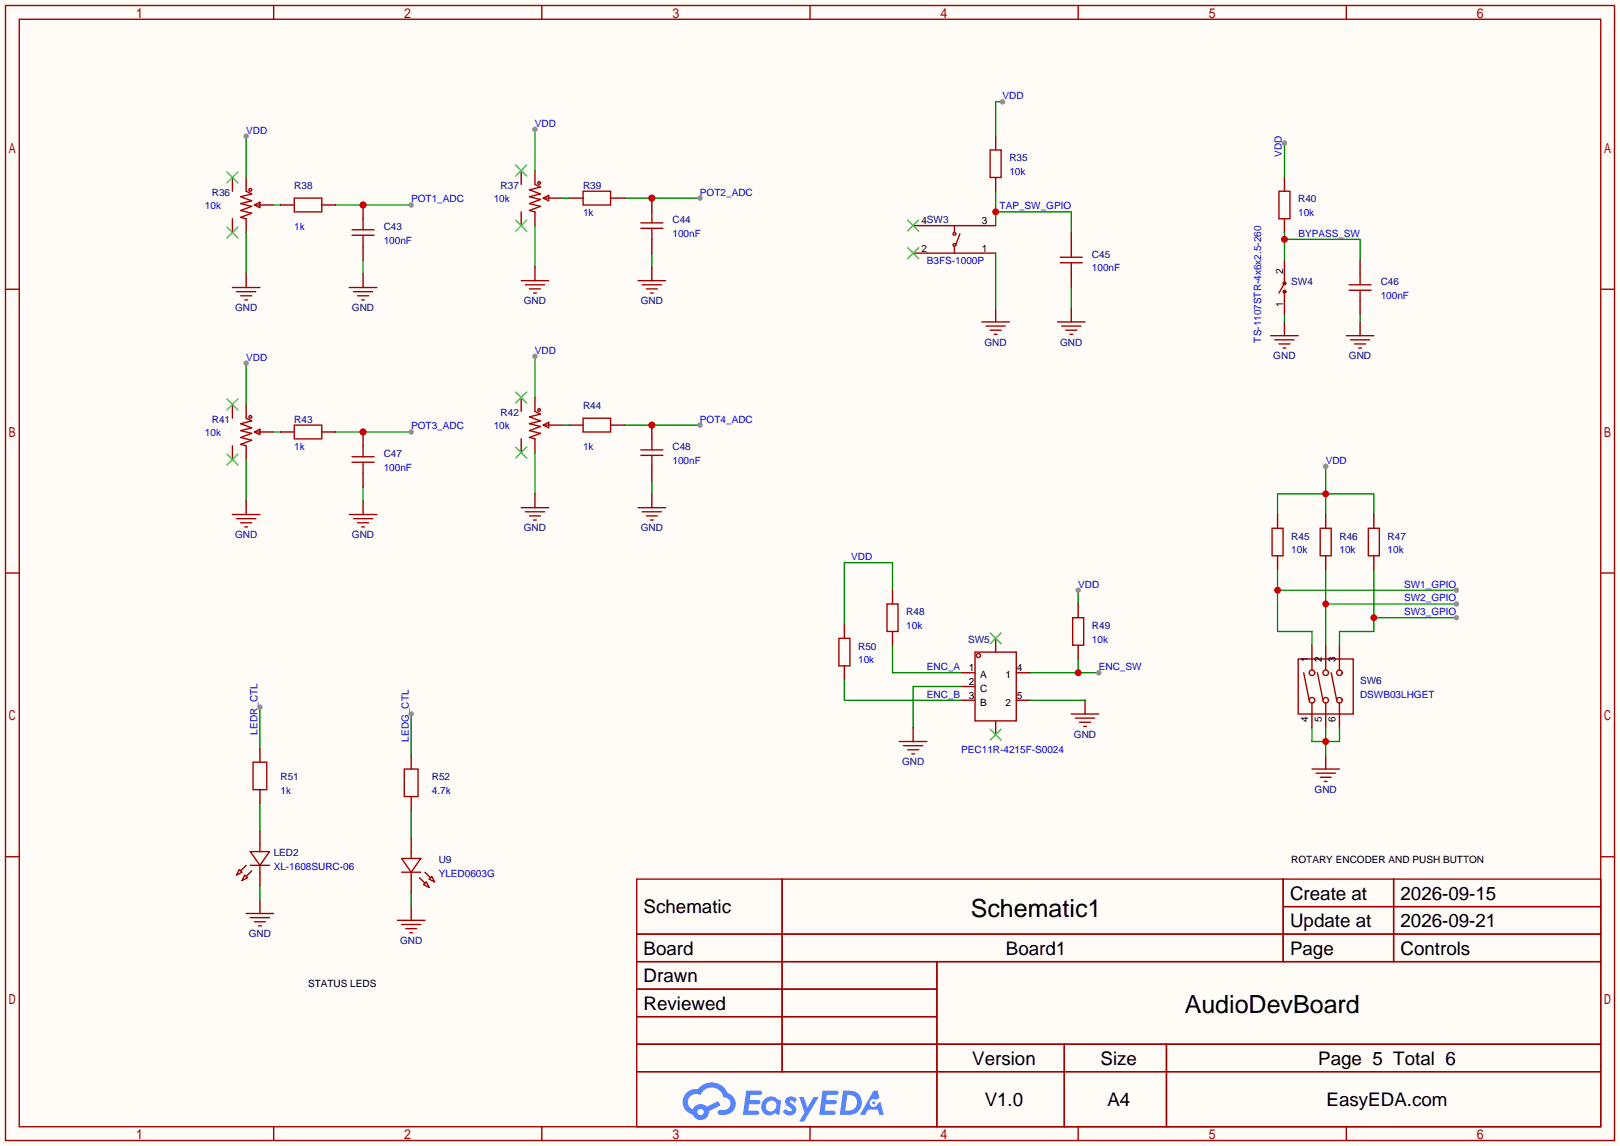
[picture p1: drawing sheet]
<svg xmlns="http://www.w3.org/2000/svg" width="299mm" height="212mm" viewBox="0 0 299 212" stroke-linecap="round" stroke-linejoin="round" font-family="sans-serif">
<path d="M0 0h299.2v211.6h-299.2z" fill="#fffcf7"/>
<g fill="none" stroke="#a10000" stroke-width=".25">
<path d="M1 1h297.2v209.6h-297.2zM3.6 3.6h292.1v204.4h-292.1zM50.5 1v2.6M100.1 1v2.6M149.6 1v2.6M199.1 1v2.6M248.7 1v2.6M1 53.4h2.6M295.7 53.4h2.5M1 105.8h2.6M295.7 105.8h2.5M1 158.2h2.6"/>
<path d="M295.7 158.2h2.5M117.6 162.3h178.1v45.7h-178.1zM117.6 172.5h178.1M117.6 177.5h178.1M144.5 162.3v35.6M173 177.5v30.5M237 162.3v15.2M237 167.4h58.7M257.4 162.3v15.2M117.6 182.6h55.4M117.6 192.8h178.1M117.6 187.7h55.4"/>
<path d="M117.6 197.9h178.1M196.6 192.8v15.2M215.4 192.8v15.2M50.5 208v2.6M100.1 208v2.6M149.6 208v2.6M199.1 208v2.6M248.7 208v2.6"/>
</g>
<g fill="#5487ff">
<path d="M145.3 202.7a1.3 1.3 0 0 1 1.9 .3l-.4 .6a.54 .54 0 0 0-.9-.2l.1 .2a1.58 1.58 0 0 1 1 1.5 1.43 1.43 0 0 1-2.4 .2l.5-.6a.64 .64 0 0 0 .5 .5 .64 .64 0 0 0 .7-.3l-.2-.2a1.6 1.6 0 0 1-1.1-1.6z"/>
<path d="M147.6 202.5h.9l.6 2 1.2-2h.9l-2.7 4.6h-.9l1-1.7z"/>
<path d="M137.8 201.4h1.7a1.31 1.31 0 0 1 1.2 .2 .4 .4 0 0 1-.3 .5l-1.8 .1-.1 .9h1.6a.4 .4 0 0 1 .4 .4 .4 .4 0 0 1-.5 .4h-1.6l-.2 1.2h.8a1.23 1.23 0 0 1 1.2 .2 .39 .39 0 0 1-.4 .5h-2.6z"/>
<path d="M151.9 201.4h1.7a1.32 1.32 0 0 1 1.2 .2 .39 .39 0 0 1-.3 .5l-1.8 .1-.1 .9h1.6a.4 .4 0 0 1 .4 .4 .4 .4 0 0 1-.4 .4h-1.7l-.2 1.2h.8a1.23 1.23 0 0 1 1.2 .1 .39 .39 0 0 1-.4 .6h-2.6z"/>
<path d="M161.3 201.4h.8l.3 1.3-.6 .4a.75 .75 0 0 0-1.1 .3 .75 .75 0 0 0 .5 1 .75 .75 0 0 0 .9-.7l.5-.2 .6 2.3h-.8l-.3-.9h-1.8l-.5 .9h-1z"/>
<path d="M155.7 201.4l-.6 4.4h1.5a2.27 2.27 0 0 0 2.6-2.2 2.27 2.27 0 0 0-2.7-2.2zM156.5 202.1a1.5 1.5 0 0 1 1.8 1.6 1.5 1.5 0 0 1-1.9 1.4h-.3z"/>
<path d="M141.2 203a1.62 1.62 0 0 0-.4 2.1 1.62 1.62 0 0 0 2 .6l.4-.2 .3 .3h.4l.3-2.4-.1-.3-.5-.1a1.58 1.58 0 0 0-2.4 0zM141.8 203.5a.99 .99 0 0 1 1.6 .3 .99 .99 0 0 1-.9 1.4 .94 .94 0 0 1-1-.6 .94 .94 0 0 1 .3-1.1z"/>
<path d="M126.8 201.8a2.37 2.37 0 0 0 1.1 4 1.54 1.54 0 0 0 1.8 1 1.54 1.54 0 0 0 1.2-1.6l2.2-1.1-.5-.8-2 1a1.57 1.57 0 0 0-2.7 .5 1.5 1.5 0 0 1-.7-2.1 1.5 1.5 0 0 1 2.2-.5 2.23 2.23 0 0 1 2.3-1.4 2.23 2.23 0 0 1 2 1.8 1.16 1.16 0 0 1 1.2 1.1 1.16 1.16 0 0 1-1.1 1.2h-.7a.47 .47 0 0 0-.5 .4 .47 .47 0 0 0 .4 .5 2.23 2.23 0 0 0 2.3-.6 2.23 2.23 0 0 0 .4-2.3 2.16 2.16 0 0 0-1.3-1.1 3.2 3.2 0 0 0-5.5-.7l-1.1 .1zM128.8 205.3a.6 .6 0 0 1 1.2 0 .6 .6 0 0 1-1.2 0z"/>
<circle cx="161.4" cy="203.6" r=".28"/>
</g>
<g fill="none" stroke="#870000" stroke-width=".25">
<path d="M42.9 32.8v2.5M45.5 32.8v2.5M48 37.8h2.5M96.3 31.5v2.5M96.3 39.1v2.6M98.8 31.5v2.5M98.8 39.1v2.6M101.3 36.6h2.6M42.9 40.4v2.5M45.5 40.4v2.5M42.9 74.7v2.5M45.5 74.7v2.5"/>
<path d="M48 79.8h2.5M96.3 73.4v2.5M98.8 73.4v2.5M101.3 78.5h2.6M42.9 82.3v2.5M45.5 82.3v2.5M96.3 81v2.6M98.8 81v2.6"/>
</g>
<g fill="none" stroke="#3c3" stroke-width=".25">
<path d="M41.9 31.8l2 2M43.9 31.8l-2 2M95.2 30.5l2.1 2M97.3 30.5l-2.1 2M41.9 41.9l2 2M43.9 41.9l-2 2M95.2 40.6l2.1 2.1M97.3 40.6l-2.1 2.1M41.9 73.7l2 2M43.9 73.7l-2 2M95.2 72.4l2.1 2M97.3 72.4l-2.1 2"/>
<path d="M41.9 83.8l2 2.1M43.9 83.8l-2 2.1M95.2 82.5l2.1 2.1M97.3 82.5l-2.1 2.1"/>
</g>
<g fill="none" stroke="#a10000" stroke-width=".25">
<path d="M45.5 35.3l1 .5-2.1 .5 2.1 .8-2.1 .5 2.1 .5-2.1 .8 2.1 .5-2.1 .7 1.1 .3M47 37.8l1-.5v1.1zM47 37.8h1M98.8 34l1 .5-2 .6 2 .7-2 .5 2 .5-2 .8 2 .5-2 .8 1 .2M100.3 36.6l1-.5v1zM100.3 36.6h1M45.5 77.2l1 .5-2.1 .5 2.1 .8-2.1 .5 2.1 .5-2.1 .8 2.1 .5-2.1 .7 1.1 .3M47 79.8l1-.6v1.1zM47 79.8h1M98.8 75.9l1 .6-2 .5 2 .7-2 .5 2 .5-2 .8 2 .5-2 .8 1 .2M100.3 78.5l1-.5v1zM100.3 78.5h1"/>
<circle cx="46.2" cy="35.1" r=".25"/>
<circle cx="99.6" cy="33.8" r=".25"/>
<circle cx="46.2" cy="77" r=".25"/>
<circle cx="99.6" cy="75.7" r=".25"/>
</g>
<path d="M50.5 37.8h1.3M103.9 36.6h1.3M50.5 79.8h1.3M98.8 65.8v7.6M103.9 78.5h1.3" fill="none" stroke="#008700" stroke-width=".25"/>
<circle cx="98.8" cy="65.8" r=".51" fill="#999"/>
<path d="M45.5 67.1v7.6" fill="none" stroke="#008700" stroke-width=".25"/>
<circle cx="45.5" cy="67.1" r=".51" fill="#999"/>
<path d="M45.5 25.1v7.7" fill="none" stroke="#008700" stroke-width=".25"/>
<circle cx="45.5" cy="25.1" r=".51" fill="#999"/>
<path d="M98.8 23.9v7.6" fill="none" stroke="#008700" stroke-width=".25"/>
<circle cx="98.8" cy="23.9" r=".51" fill="#999"/>
<path d="M45.5 42.9v7.6M67.1 48v2.5M98.8 41.7v7.6M120.4 46.7v2.6M62 79.8h13.9M45.5 84.8v7.7M67.1 89.9v2.6M98.8 83.6v7.6M120.4 88.6v2.6" fill="none" stroke="#008700" stroke-width=".25"/>
<g fill="none" stroke="#870000" stroke-width=".25">
<path d="M45.5 50.5v2.6M67.1 50.5v2.6M98.8 49.3v2.5M120.4 49.3v2.5M183.9 56.9v2.5M197.9 56.9v2.5M237.2 59.4v2.6M251.2 59.4v2.6M45.5 92.5v2.5M67.1 92.5v2.5M98.8 91.2v2.5M120.4 91.2v2.5"/>
<path d="M244.9 139.4v2.6"/>
</g>
<g fill="none" stroke="#a10000" stroke-width=".25">
<path d="M42.9 53.1h5.1M43.7 53.8h3.5M44.4 54.6h2.1M45.2 55.4h.5M64.5 53.1h5.1M65.3 53.8h3.5M66 54.6h2.1M66.8 55.4h.5M96.3 51.8h5M97 52.6h3.6M97.8 53.3h2M98.6 54.1h.5"/>
<path d="M117.9 51.8h5M118.6 52.6h3.6M119.4 53.3h2M120.1 54.1h.5M181.4 59.4h5M195.3 59.4h5.1M182.1 60.2h3.6M182.9 61h2M183.6 61.7h.5M196.1 60.2h3.5M196.8 61h2.1M197.6 61.7h.5"/>
<path d="M234.7 62h5.1M235.5 62.7h3.5M236.2 63.5h2.1M237 64.3h.5M248.7 62h5M249.4 62.7h3.6M250.2 63.5h2M251 64.3h.5M42.9 95h5.1M43.7 95.8h3.5M44.4 96.5h2.1M45.2 97.3h.5"/>
<path d="M64.5 95h5.1M65.3 95.8h3.5M66 96.5h2.1M66.8 97.3h.5M96.3 93.7h5M97 94.5h3.6M97.8 95.2h2M98.6 96h.5M117.9 93.7h5M118.6 94.5h3.6M119.4 95.2h2M120.1 96h.5"/>
<path d="M242.3 142h5.1M243.1 142.7h3.5M243.8 143.5h2.1M244.6 144.3h.5"/>
</g>
<circle cx="67.1" cy="79.8" r=".63" fill="#c00"/>
<circle cx="75.9" cy="79.8" r=".51" fill="#999"/>
<path d="M62 37.8h13.9" fill="none" stroke="#008700" stroke-width=".25"/>
<circle cx="67.1" cy="37.8" r=".63" fill="#c00"/>
<circle cx="75.9" cy="37.8" r=".51" fill="#999"/>
<path d="M115.3 36.6h14" fill="none" stroke="#008700" stroke-width=".25"/>
<circle cx="120.4" cy="36.6" r=".63" fill="#c00"/>
<circle cx="129.3" cy="36.6" r=".51" fill="#999"/>
<path d="M115.3 78.5h14" fill="none" stroke="#008700" stroke-width=".25"/>
<circle cx="120.4" cy="78.5" r=".63" fill="#c00"/>
<circle cx="129.3" cy="78.5" r=".51" fill="#999"/>
<g fill="none" stroke="#a10000" stroke-width=".25">
<path d="M166.1 136.9h5.1M166.9 137.7h3.5M167.6 138.4h2.1M168.4 139.2h.5M180.1 120.4h7.6v12.7h-7.6zM197.9 131.8h5M198.6 132.6h3.6M199.4 133.4h2M200.2 134.1h.5"/>
<circle cx="180.7" cy="121" r=".38"/>
</g>
<path d="M183.9 117.9v2.5M168.7 134.4v2.5M177.5 124.2h2.6M177.5 126.7h2.6M177.5 129.3h2.6M183.9 133.1v2.5M187.7 124.2h2.5M187.7 129.3h2.5M200.4 129.3v2.5" fill="none" stroke="#870000" stroke-width=".25"/>
<path d="M182.9 116.8l2 2.1M184.9 116.8l-2 2.1M182.9 134.6l2 2.1M184.9 134.6l-2 2.1" fill="none" stroke="#3c3" stroke-width=".25"/>
<path d="M164.8 109v-5.1h-8.8v11.4M164.8 119.1v5.1h12.7M199.1 109v2.5M156 125.5v3.8h21.5M177.5 126.7h-8.8v7.7M190.2 129.3h10.2" fill="none" stroke="#008700" stroke-width=".25"/>
<circle cx="199.1" cy="109" r=".51" fill="#999"/>
<path d="M190.2 124.2h12.7M199.1 121.7v2.5" fill="none" stroke="#008700" stroke-width=".25"/>
<circle cx="199.1" cy="124.2" r=".63" fill="#c00"/>
<circle cx="202.9" cy="124.2" r=".51" fill="#999"/>
<g fill="none" stroke="#a10000" stroke-width=".25">
<path d="M45.5 159.8l-1.1 1M46.2 157.2h3.6l-1.8 2.6zM46.2 159.8h3.6M48 156v1.2M48 159.8v1.2M74.2 158.5h3.5l-1.8 2.5zM75.9 157.2v1.3M44.2 160.5l.5 .5-1 .5zM45.2 161.5l.5 .6-1 .5zM46.5 160.8l-1 1M74.2 161h3.5M75.9 161v1.3"/>
<path d="M77.5 162.1l1 1M78.5 161l1 1.1M78.7 162.8l.5 1-1-.5zM79.2 162.3l.6-.5 .5 1z"/>
</g>
<path d="M48 153.4v2.6M75.9 154.7v2.5M48 161v2.6M75.9 162.3v2.5" fill="none" stroke="#870000" stroke-width=".25"/>
<path d="M48 130.6v7.6M48 148.3v5.1M75.9 149.6v5.1" fill="none" stroke="#008700" stroke-width=".25"/>
<circle cx="48" cy="130.6" r=".51" fill="#999"/>
<path d="M75.9 131.8v7.6" fill="none" stroke="#008700" stroke-width=".25"/>
<circle cx="75.9" cy="131.8" r=".51" fill="#999"/>
<g fill="none" stroke="#870000" stroke-width=".25">
<path d="M51.8 37.8h2.6M59.4 37.8h2.6M105.2 36.6h2.5M112.8 36.6h2.5M197.9 42.9v2.6M197.9 50.5v2.6M251.2 48v2.5M251.2 55.6v2.6M51.8 79.8h2.6M59.4 79.8h2.6M105.2 78.5h2.5M112.8 78.5h2.5"/>
<path d="M120.4 78.5v2.5M120.4 86.1v2.5M156 115.3v2.6M164.8 109v2.5M164.8 116.6v2.5M199.1 111.5v2.5M199.1 119.1v2.6M48 138.2v2.5M75.9 139.4v2.6M156 122.9v2.6M48 145.8v2.5M75.9 147.1v2.5"/>
<path d="M48 166.1v2.6M75.9 167.4v2.5"/>
</g>
<g fill="none" stroke="#a10000" stroke-width=".25">
<path d="M54.4 36.6h5v2.5h-5zM107.7 35.3h5.1v2.5h-5.1zM195.8 48.5h4.1M195.8 47.5h4.1M197.9 45.5v2M197.9 48.5v2M249.2 53.6h4M249.2 52.6h4M251.2 50.5v2.1M251.2 53.6v2M54.4 78.5h5v2.5h-5zM107.7 77.2h5.1v2.6h-5.1z"/>
<path d="M118.4 84.1h4M118.4 83.1h4M120.4 81v2.1M154.9 117.9h2.1v5h-2.1zM163.8 111.5h2.1v5.1h-2.1zM198.1 114h2.1v5.1h-2.1zM46.7 140.7h2.6v5.1h-2.6zM74.7 142h2.5v5.1h-2.5zM45.5 168.7h5M46.2 169.4h3.6M47 170.2h2M47.8 170.9h.5"/>
<path d="M73.4 169.9h5.1M74.2 170.7h3.5M74.9 171.5h2.1M75.7 172.2h.5"/>
</g>
<path d="M48 163.6v2.5M75.9 164.8v2.6" fill="none" stroke="#008700" stroke-width=".25"/>
<circle cx="120.4" cy="78.5" r=".63" fill="#c00"/>
<path d="M65 85.3h4.1M65 84.3h4.1M67.1 82.3v2M120.4 84.1v2" fill="none" stroke="#a10000" stroke-width=".25"/>
<path d="M67.1 79.8v2.5M67.1 87.4v2.5" fill="none" stroke="#870000" stroke-width=".25"/>
<circle cx="67.1" cy="79.8" r=".63" fill="#c00"/>
<path d="M65 43.4h4.1M65 42.4h4.1M67.1 40.4v2M67.1 85.3v2.1" fill="none" stroke="#a10000" stroke-width=".25"/>
<path d="M67.1 37.8v2.6M67.1 45.5v2.5" fill="none" stroke="#870000" stroke-width=".25"/>
<circle cx="67.1" cy="37.8" r=".63" fill="#c00"/>
<path d="M120.4 39.1v2M67.1 43.4v2.1M118.4 42.2h4M118.4 41.1h4" fill="none" stroke="#a10000" stroke-width=".25"/>
<path d="M120.4 36.6v2.5M120.4 44.2v2.5" fill="none" stroke="#870000" stroke-width=".25"/>
<circle cx="120.4" cy="36.6" r=".63" fill="#c00"/>
<g fill="none" stroke="#a10000" stroke-width=".25">
<path d="M120.4 42.2v2M171.2 46.7h10.2M171.2 41.7h10.2M176.3 41.7v1.2M176.3 45.5v1.2M177.3 43.2l-.8 2"/>
<circle cx="176.3" cy="45.2" r=".25"/>
<circle cx="176.3" cy="43.2" r=".25"/>
</g>
<path d="M168.7 46.7h2.5M168.7 41.7h2.5M181.4 46.7h2.5M181.4 41.7h2.5" fill="none" stroke="#870000" stroke-width=".25"/>
<path d="M167.6 45.7l2.1 2.1M167.6 40.6l2.1 2.1M169.7 45.7l-2.1 2.1M169.7 40.6l-2.1 2.1" fill="none" stroke="#3c3" stroke-width=".25"/>
<path d="M185.2 18.8h-1.3v6.3" fill="none" stroke="#008700" stroke-width=".25"/>
<circle cx="185.2" cy="18.8" r=".51" fill="#999"/>
<path d="M183.9 35.3v6.4M183.9 39.1h14v3.8" fill="none" stroke="#008700" stroke-width=".25"/>
<circle cx="183.9" cy="39.1" r=".63" fill="#c00"/>
<g fill="none" stroke="#a10000" stroke-width=".25">
<path d="M182.9 27.7h2v5.1h-2zM237.2 50.5v1.8l-1 1.8M237.2 53.8v1.8M239.8 121.7h10.1v10.1h-10.1zM240.8 124.2l1 5.1M242.3 121.7v2M242.3 129.8v2M243.3 124.2l1 5.1M244.9 121.7v2M244.9 129.8v2M245.9 124.2l1 5.1M247.4 121.7v2"/>
<path d="M247.4 129.8v2"/>
<circle cx="237.2" cy="53.8" r=".25"/>
<circle cx="237.2" cy="52.3" r=".25"/>
<circle cx="242.3" cy="129.3" r=".51"/>
<circle cx="242.3" cy="124.2" r=".51"/>
<circle cx="244.9" cy="129.3" r=".51"/>
<circle cx="244.9" cy="124.2" r=".51"/>
<circle cx="247.4" cy="129.3" r=".51"/>
<circle cx="247.4" cy="124.2" r=".51"/>
</g>
<path d="M183.9 25.1v2.6M183.9 32.8v2.5M237.2 48v2.5M237.2 55.6v2.6M242.3 119.1v2.6M244.9 119.1v2.6M247.4 119.1v2.6M242.3 131.8v2.6M244.9 131.8v2.6M247.4 131.8v2.6" fill="none" stroke="#870000" stroke-width=".25"/>
<path d="M183.9 46.7v10.2M197.9 53.1v3.8M236 105.2v11.4h6.3v2.5M236 109h33" fill="none" stroke="#008700" stroke-width=".25"/>
<circle cx="236" cy="109" r=".63" fill="#c00"/>
<circle cx="269" cy="109" r=".51" fill="#999"/>
<path d="M253.7 105.2v11.4h-6.3v2.5M253.7 114h15.3" fill="none" stroke="#008700" stroke-width=".25"/>
<circle cx="253.7" cy="114" r=".63" fill="#c00"/>
<circle cx="269" cy="114" r=".51" fill="#999"/>
<path d="M236 95v-3.8h17.7v3.8M244.9 86.1v8.9" fill="none" stroke="#008700" stroke-width=".25"/>
<circle cx="244.9" cy="91.2" r=".63" fill="#c00"/>
<circle cx="244.9" cy="86.1" r=".51" fill="#999"/>
<path d="M244.9 105.2v13.9M244.9 111.5h24.1" fill="none" stroke="#008700" stroke-width=".25"/>
<circle cx="244.9" cy="111.5" r=".63" fill="#c00"/>
<circle cx="269" cy="111.5" r=".51" fill="#999"/>
<path d="M242.3 134.4v2.5h5.1v-2.5M244.9 134.4v5" fill="none" stroke="#008700" stroke-width=".25"/>
<circle cx="244.9" cy="136.9" r=".63" fill="#c00"/>
<path d="M236.2 35.3h2.1v5.1h-2.1zM234.9 97.5h2.1v5.1h-2.1zM243.8 97.5h2.1v5.1h-2.1zM252.7 97.5h2.1v5.1h-2.1z" fill="none" stroke="#a10000" stroke-width=".25"/>
<path d="M237.2 32.8v2.5M237.2 40.4v2.5M236 95v2.5M244.9 95v2.5M253.7 95v2.5M236 102.6v2.6M244.9 102.6v2.6M253.7 102.6v2.6" fill="none" stroke="#870000" stroke-width=".25"/>
<path d="M237.2 26.4v6.4" fill="none" stroke="#008700" stroke-width=".25"/>
<circle cx="237.2" cy="26.4" r=".51" fill="#999"/>
<path d="M237.2 42.9v5.1M237.2 44.2h14v3.8" fill="none" stroke="#008700" stroke-width=".25"/>
<circle cx="237.2" cy="44.2" r=".63" fill="#c00"/>
<path d="M237.2 58.2v1.2M251.2 58.2v1.2" fill="none" stroke="#008700" stroke-width=".25"/>
<g font-size="4.6">
<text x="179.3" y="169.2">Schematic1</text>
<text x="218.8" y="187">AudioDevBoard</text>
</g>
<g font-size="3.5">
<text x="238.3" y="166.1">Create at</text>
<text x="258.7" y="166.1">2026-09-15</text>
<text x="118.9" y="168.7">Schematic</text>
<text x="238.3" y="171.2">Update at</text>
<text x="258.7" y="171.2">2026-09-21</text>
<text x="118.9" y="176.3">Board</text>
<text x="185.8" y="176.3">Board1</text>
<text x="238.3" y="176.3">Page</text>
<text x="258.7" y="176.3">Controls</text>
<text x="118.9" y="181.4">Drawn</text>
<text x="118.9" y="186.4">Reviewed</text>
<text x="179.6" y="196.6">Version</text>
<text x="203.3" y="196.6">Size</text>
<text x="243.5" y="196.6">Page 5 Total 6</text>
<text x="181.9" y="204.2">V1.0</text>
<text x="204.5" y="204.2">A4</text>
<text x="245" y="204.2">EasyEDA.com</text>
</g>
<g font-size="1.8" fill="#00f">
<text x="98.8" y="23.4">VDD</text>
<text x="185.2" y="18.3">VDD</text>
<text x="45.5" y="24.7">VDD</text>
<text x="236.8" y="29" transform="rotate(-90 236.8 29)">VDD</text>
<text x="186.4" y="32.3">10k</text>
<text x="37.8" y="38.7">10k</text>
<text x="75.9" y="37.4">POT1_ADC</text>
<text x="91.2" y="37.4">10k</text>
<text x="107.7" y="39.9">1k</text>
<text x="129.3" y="36.1">POT2_ADC</text>
<text x="184.6" y="38.7">TAP_SW_GPIO</text>
<text x="239.8" y="39.9">10k</text>
<text x="54.4" y="42.5">1k</text>
<text x="70.9" y="45">100nF</text>
<text x="124.2" y="43.7">100nF</text>
<text x="239.8" y="43.7">BYPASS_SW</text>
<text x="171.2" y="48.8">B3FS-1000P</text>
<text x="201.7" y="50.1">100nF</text>
<text x="255" y="55.2">100nF</text>
<text x="98.8" y="65.3">VDD</text>
<text x="233" y="63.2" transform="rotate(-90 233 63.2)">TS-1107STR-4x6x2.5-260</text>
<text x="45.5" y="66.6">VDD</text>
<text x="37.8" y="80.6">10k</text>
<text x="54.4" y="83.1">1k</text>
<text x="75.9" y="79.3">POT3_ADC</text>
<text x="91.2" y="79.3">10k</text>
<text x="107.7" y="83.1">1k</text>
<text x="129.3" y="78">POT4_ADC</text>
<text x="70.9" y="86.9">100nF</text>
<text x="124.2" y="85.6">100nF</text>
<text x="244.9" y="85.6">VDD</text>
<text x="157.2" y="103.4">VDD</text>
<text x="238.5" y="102.2">10k</text>
<text x="247.4" y="102.2">10k</text>
<text x="256.3" y="102.2">10k</text>
<text x="199.1" y="108.5">VDD</text>
<text x="259.3" y="108.5">SW1_GPIO</text>
<text x="259.3" y="113.6">SW3_GPIO</text>
<text x="259.3" y="111">SW2_GPIO</text>
<text x="167.4" y="116.1">10k</text>
<text x="201.7" y="118.7">10k</text>
<text x="158.5" y="122.5">10k</text>
<text x="171.2" y="123.7">ENC_A</text>
<text x="202.9" y="123.7">ENC_SW</text>
<text x="171.2" y="128.8">ENC_B</text>
<text x="251.2" y="128.8">DSWB03LHGET</text>
<text x="47.5" y="135.6" transform="rotate(-90 47.5 135.6)">LEDR_CTL</text>
<text x="75.5" y="136.9" transform="rotate(-90 75.5 136.9)">LEDG_CTL</text>
<text x="177.5" y="139">PEC11R-4215F-S0024</text>
<text x="51.8" y="146.6">1k</text>
<text x="79.8" y="146.6">4.7k</text>
<text x="50.5" y="160.6">XL-1608SURC-06</text>
<text x="81" y="161.8">YLED0603G</text>
</g>
<g font-size="1.8" fill="#000080">
<text x="186.4" y="29.8">R35</text>
<text x="54.4" y="34.8">R38</text>
<text x="92.5" y="34.8">R37</text>
<text x="107.7" y="34.8">R39</text>
<text x="39.1" y="36.1">R36</text>
<text x="124.2" y="41.2">C44</text>
<text x="239.8" y="37.4">R40</text>
<text x="70.9" y="42.5">C43</text>
<text x="201.7" y="47.5">C45</text>
<text x="238.5" y="52.6">SW4</text>
<text x="255" y="52.6">C46</text>
<text x="43.4" y="57.4">GND</text>
<text x="65" y="57.4">GND</text>
<text x="96.8" y="56.2">GND</text>
<text x="118.3" y="56.2">GND</text>
<text x="181.8" y="63.8">GND</text>
<text x="195.8" y="63.8">GND</text>
<text x="235.2" y="66.3">GND</text>
<text x="249.2" y="66.3">GND</text>
<text x="92.5" y="76.8">R42</text>
<text x="107.7" y="75.5">R44</text>
<text x="39.1" y="78">R41</text>
<text x="54.4" y="78">R43</text>
<text x="124.2" y="83.1">C48</text>
<text x="70.9" y="84.4">C47</text>
<text x="43.4" y="99.4">GND</text>
<text x="65" y="99.4">GND</text>
<text x="96.8" y="98.1">GND</text>
<text x="118.3" y="98.1">GND</text>
<text x="238.5" y="99.6">R45</text>
<text x="247.4" y="99.6">R46</text>
<text x="256.3" y="99.6">R47</text>
<text x="167.4" y="113.6">R48</text>
<text x="158.5" y="119.9">R50</text>
<text x="178.8" y="118.7">SW5</text>
<text x="201.7" y="116.1">R49</text>
<text x="251.2" y="126.3">SW6</text>
<text x="198.4" y="136.2">GND</text>
<text x="166.6" y="141.3">GND</text>
<text x="51.8" y="144.1">R51</text>
<text x="79.8" y="144.1">R52</text>
<text x="242.8" y="146.3">GND</text>
<text x="50.5" y="158">LED2</text>
<text x="81" y="159.3">U9</text>
<text x="46" y="173">GND</text>
<text x="73.9" y="174.3">GND</text>
</g>
<g font-size="1.8">
<text x="170.2" y="41.4">4SW3</text>
<text x="181.4" y="41.4">3</text>
<text x="170.2" y="46.5">2</text>
<text x="181.4" y="46.5">1</text>
<text x="237" y="50.5" transform="rotate(-90 237 50.5)">2</text>
<text x="237" y="56.7" transform="rotate(-90 237 56.7)">1</text>
<text x="178.9" y="124">1</text>
<text x="181" y="125.2">A</text>
<text x="185.7" y="125.2">1</text>
<text x="187.8" y="124">4</text>
<text x="241.6" y="122.2" transform="rotate(-90 241.6 122.2)">1</text>
<text x="244.1" y="122.2" transform="rotate(-90 244.1 122.2)">2</text>
<text x="246.7" y="122.2" transform="rotate(-90 246.7 122.2)">3</text>
<text x="178.9" y="126.5">2</text>
<text x="178.9" y="129.1">3</text>
<text x="181" y="127.8">C</text>
<text x="181" y="130.3">B</text>
<text x="185.7" y="130.3">2</text>
<text x="187.8" y="129.1">5</text>
<text x="241.6" y="133.3" transform="rotate(-90 241.6 133.3)">4</text>
<text x="244.1" y="133.3" transform="rotate(-90 244.1 133.3)">5</text>
<text x="246.7" y="133.3" transform="rotate(-90 246.7 133.3)">6</text>
<text x="238.5" y="159.3">ROTARY ENCODER AND PUSH BUTTON</text>
<text x="56.9" y="182.2">STATUS LEDS</text>
</g>
</svg>
